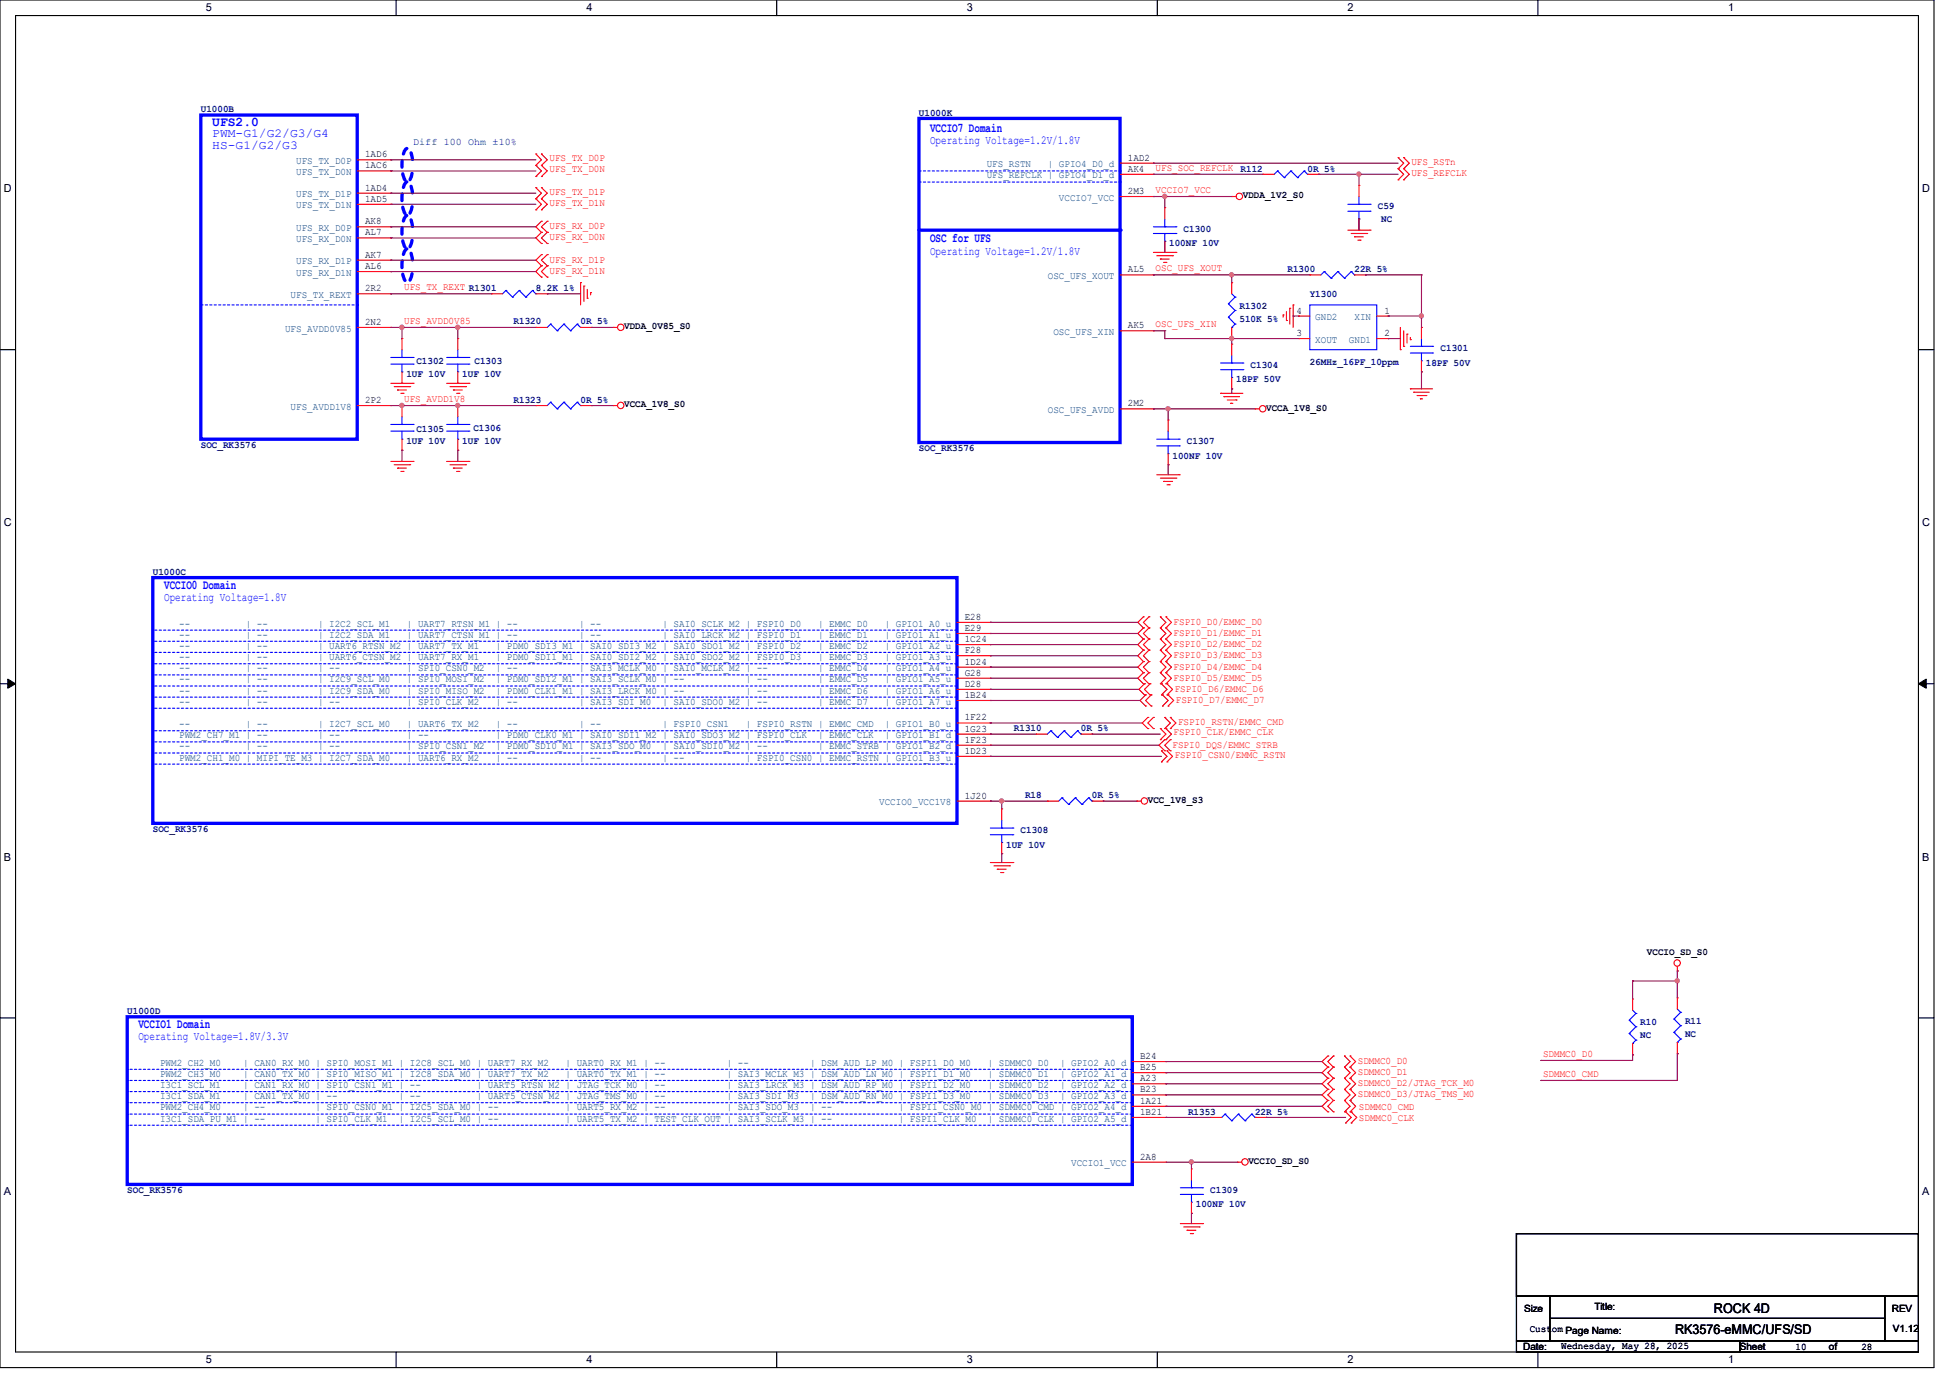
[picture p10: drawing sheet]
<svg xmlns="http://www.w3.org/2000/svg" width="297mm" height="210mm" viewBox="0 0 297 210" stroke-linecap="round" stroke-linejoin="round" font-family="sans-serif">
<path d="M0 0h294.7v208.3h-294.7zM2.4 2.4h290v203.5h-290z" fill="none" stroke="#000" stroke-width=".17"/>
<g fill="#fff">
<path d="M31.4 .3h.9v1.8h-.9z"/>
<path d="M31.4 206.2h.9v1.8h-.9z"/>
</g>
<path d="M60.4 0v2.4M60.4 205.9v2.4" fill="none" stroke="#000" stroke-width=".17"/>
<g fill="#fff">
<path d="M89.4 .3h.9v1.8h-.9z"/>
<path d="M89.4 206.2h.9v1.8h-.9z"/>
</g>
<path d="M118.4 0v2.4M118.4 205.9v2.4" fill="none" stroke="#000" stroke-width=".17"/>
<g fill="#fff">
<path d="M147.4 .3h.9v1.8h-.9z"/>
<path d="M147.4 206.2h.9v1.8h-.9z"/>
</g>
<path d="M176.4 0v2.4M176.4 205.9v2.4" fill="none" stroke="#000" stroke-width=".17"/>
<g fill="#fff">
<path d="M205.4 .3h.9v1.8h-.9z"/>
<path d="M205.4 206.2h.9v1.8h-.9z"/>
</g>
<path d="M234.4 0v2.4M234.4 205.9v2.4" fill="none" stroke="#000" stroke-width=".17"/>
<g fill="#fff">
<path d="M263.4 .3h.9v1.8h-.9z"/>
<path d="M263.4 206.2h.9v1.8h-.9z"/>
<path d="M.6 27.8h1.2v1.9h-1.2z"/>
<path d="M292.9 27.8h1.2v1.9h-1.2z"/>
<path d="M.6 78.7h1.2v1.9h-1.2z"/>
<path d="M292.9 78.7h1.2v1.9h-1.2z"/>
</g>
<path d="M0 53.3h2.4M292.4 53.3h2.3" fill="none" stroke="#000" stroke-width=".17"/>
<g fill="#fff">
<path d="M.6 129.6h1.1v1.8h-1.1z"/>
<path d="M292.9 129.6h1.1v1.8h-1.1z"/>
</g>
<path d="M0 104.1h2.4M292.4 104.1h2.3" fill="none" stroke="#000" stroke-width=".17"/>
<path d="M1.2 103.4l1.2 .7-1.2 .7zM292.4 104.1l1.1-.7v1.4z" fill="#000" stroke="#000" stroke-width=".15"/>
<g fill="#fff">
<path d="M.6 180.5h1.1v1.8h-1.1z"/>
<path d="M292.9 180.5h1.1v1.8h-1.1z"/>
</g>
<path d="M0 155h2.4M292.4 155h2.3M231.1 187.9h61.3v9.5h-61.3zM231.1 197.4h5.1v6.8h-5.1zM236.2 197.4h51v3.4h-51zM287.2 197.4h5.2v6.8h-5.2zM231.1 204.2h34v1.7h-34zM236.2 200.8h51v3.4h-51zM265.1 204.2h27.3v1.7h-27.3z" fill="none" stroke="#000" stroke-width=".17"/>
<path d="M62.9 29.4a1.97 1.97 0 0 0-.8-1.7 1.35 1.35 0 0 0-.7 1.3l-.1 .6a4.5 4.5 0 0 0 .6 3.1l.2 .1a1.35 1.35 0 0 0 .7-1.3l.1-.6M62.9 34.5a1.97 1.97 0 0 0-.8-1.7 1.35 1.35 0 0 0-.7 1.3l-.1 .6a4.5 4.5 0 0 0 .6 3.1l.2 .1a1.35 1.35 0 0 0 .7-1.3l.1-.6M62.9 39.6a1.97 1.97 0 0 0-.8-1.7 1.35 1.35 0 0 0-.7 1.3l-.1 .6a4.5 4.5 0 0 0 .6 3.1l.2 .1a1.35 1.35 0 0 0 .7-1.3l.1-.6M62.9 24.3a1.96 1.96 0 0 0-.8-1.7 1.35 1.35 0 0 0-.7 1.3l-.1 .6a4.5 4.5 0 0 0 .6 3.1l.2 .1a1.35 1.35 0 0 0 .7-1.3l.1-.6" fill="none" stroke="#00f" stroke-width=".51" stroke-dasharray="1 1"/>
<g fill="none" stroke="#f00" stroke-width=".17">
<path d="M81.7 25.2h.1M81.7 23.5h.1M81.7 26.9h.1M81.7 30.3h.1M81.7 28.6h.1M81.7 32h.1M81.7 23.5l.8 .8-.8 .9M81.7 25.2l.8 .8-.8 .9M81.7 28.6l.8 .8-.8 .9M81.7 30.3l.8 .8-.8 .9M82.5 25.2h.1M82.5 23.5h.1"/>
<path d="M82.5 33.7h.1M82.5 35.4h.1M82.5 26.9h.1M82.5 30.3h.1M82.5 28.6h.1M82.5 32h.1M82.5 37.1h.1M82.5 38.8h.1M82.5 38.8l-.8 .8 .8 .9M82.5 23.5l.9 .8-.9 .9M82.5 33.7l-.8 .8 .8 .9M82.5 25.2l.9 .8-.9 .9"/>
<path d="M82.5 28.6l.9 .8-.9 .9M82.5 30.3l.9 .8-.9 .9M82.5 35.4l-.8 .8 .8 .9M83.4 35.4h.1M83.4 33.7h.1M83.4 37.1h.1M83.4 38.8h.1M83.4 33.7l-.9 .8 .9 .9M83.4 35.4l-.9 .8 .9 .9M83.4 38.8l-.9 .8 .9 .9M175.8 38.4h3.4M176.3 38.9h2.4"/>
<path d="M176.8 39.5h.1M176.8 39.5h1.4M177.3 40h.4M177.7 40h.1M178.7 38.9h.1M179.2 38.4h.1M187.7 29.9h.1M187.7 29.9h.7M205.4 35.1h3.4M205.9 35.6h2.4M206.4 36.1h.1M206.4 36.1h1.4"/>
<path d="M206.9 36.6h.4M207.3 36.6h.1M208.3 35.6h.1M208.8 35.1h.1M213.1 25.7h.1M213.1 24h.1M213.1 27.4h.1M213.1 24l.8 .8-.8 .9M213.1 25.7l.8 .8-.8 .9M213.9 25.7h.1M213.9 24h.1M213.9 27.4h.1"/>
<path d="M213.9 24l.9 .8-.9 .9M213.9 25.7l.9 .8-.9 .9M59.6 58.4h3.3M60.1 58.9h2.3M60.6 59.4h.1M60.6 59.4h1.3M61.1 59.9h.3M61.4 59.9h.1M62.4 58.9h.1M62.9 58.4h.1M68.1 58.4h3.4M68.6 58.9h2.4"/>
<path d="M69.1 59.4h.1M69.1 59.4h1.3M69.6 59.9h.3M69.9 59.9h.1M71 58.9h.1M71.5 58.4h.1M82.5 40.5h.1M82.5 42.2h.1M82.5 40.5l-.8 .9 .8 .8M83.4 40.5h.1M83.4 42.2h.1M83.4 40.5l-.9 .9 .9 .8"/>
<path d="M88.5 43.1h.1M88.5 43.1v3.3M89 43.6h.1M89 43.6v2.3M89.5 45.4h.1M89.5 44.1v1.3M90 44.6h.1M90 44.6v.3M93.4 49.9h.1M93.4 49.9h.7M186 59.9h.1M186 59.9h3.4"/>
<path d="M187.7 52.4h.1M187.7 59.2h.1M187.7 52.4v1.7M187.7 57.5v1.7M195.5 48h.1M195.5 48v.3M196 48.8h.1M196 47.5v1.3M196.6 46.9h.1M196.6 46.9v2.5M197.1 46.4h.1M197.1 46.4v3.5"/>
<path d="M213.4 53.3h.1M213.4 49.9v3.4M213.9 52.7h.1M213.9 50.4v2.3M214.4 50.9h.1M214.4 50.9v1.3M214.9 51.7h.1M214.9 59.2h.1M214.9 51.4v.3M214.9 59.2h3.4M215.4 59.7h.1M215.4 59.7h2.4"/>
<path d="M59.6 70.3h3.3M60.1 70.8h2.3M60.6 71.3h.1M60.6 71.3h1.3M61.1 71.8h.3M61.4 71.8h.1M62.4 70.8h.1M62.9 70.3h.1M68.1 70.3h3.4M68.6 70.8h2.4M69.1 71.3h.1M69.1 71.3h1.3"/>
<path d="M69.6 71.8h.3M69.9 71.8h.1M71 70.8h.1M71.5 70.3h.1M93.4 61.8h.1M93.4 61.8h.7M176.3 72.3h3.4M176.8 72.8h2.4M177.3 73.3h.1M177.3 73.3h1.4M177.8 73.8h.4M178.2 73.8h.1"/>
<path d="M179.2 72.8h.1M179.7 72.3h.1M186.5 60.4h.1M186.5 60.4h2.4M187 60.9h1.4M187.5 61.4h.1M187.5 61.4h.4M188.4 60.9h.1M191.3 62.3h.1M191.3 62.3h.6M215.9 60.2h1.4M216.5 60.7h.1"/>
<path d="M216.5 60.7h.3M217.3 60.2h.1M174.2 93.9h.1M174.2 95.6h.1M174.2 97.3h.1M174.2 99h.1M174.2 93.9l-.8 .9 .8 .8M174.2 95.6l-.8 .9 .8 .8M174.2 97.3l-.8 .9 .8 .8M174.2 99l-.8 .9 .8 .9M175.1 95.6h.1M175.1 93.9h.1"/>
<path d="M175.1 97.3h.1M175.1 99h.1M175.1 93.9l-.9 .9 .9 .8M175.1 95.6l-.9 .9 .9 .8M175.1 97.3l-.9 .9 .9 .8M175.1 99l-.9 .9 .9 .9M176.8 95.6h.1M176.8 93.9h.1M176.8 97.3h.1M176.8 99h.1M176.8 97.3l.9 .9-.9 .8M176.8 93.9l.9 .9-.9 .8"/>
<path d="M176.8 95.6l.9 .9-.9 .8M176.8 99l.9 .9-.9 .9M177.7 95.6h.1M177.7 93.9h.1M177.7 97.3h.1M177.7 99h.1M177.7 93.9l.8 .9-.8 .8M177.7 95.6l.8 .9-.8 .8M177.7 97.3l.8 .9-.8 .8M177.7 99l.8 .9-.8 .9M174.2 100.8h.1M174.2 102.4h.1"/>
<path d="M174.2 104.1h.1M174.2 100.8l-.8 .8 .8 .8M174.2 102.4l-.8 .9 .8 .8M174.4 104.1h.1M174.4 105.8h.1M174.4 104.1l-.8 .9 .8 .8M174.6 105.8h.1M174.6 107.5h.1M174.6 105.8l-.9 .9 .9 .8M174.9 109.3h.1M174.9 111h.1M174.9 109.3l-.8 .8 .8 .9"/>
<path d="M175.1 100.8h.1M175.1 102.4h.1M175.1 104.1h.1M175.1 100.8l-.9 .8 .9 .8M175.1 102.4l-.9 .9 .9 .8M175.3 105.8h.1M175.3 104.1h.1M175.3 104.1l-.9 .9 .9 .8M175.4 107.5h.1M175.4 105.8h.1M175.4 105.8l-.8 .9 .8 .8M175.8 111h.1"/>
<path d="M175.8 109.3h.1M175.8 109.3l-.9 .8 .9 .9M176.8 100.8h.1M176.8 102.4h.1M176.8 104.1h.1M176.8 112.6h.1M176.8 111h.1M176.8 100.8l.9 .8-.9 .8M176.8 102.4l.9 .9-.9 .8M176.8 111l.9 .8-.9 .8M177 105.8h.1M177 104.1h.1"/>
<path d="M177 116h.1M177 114.3h.1M177 104.1l.8 .9-.8 .8M177 114.3l.8 .9-.8 .8M177.2 107.5h.1M177.2 105.8h.1M177.2 105.8l.8 .9-.8 .8M177.5 111h.1M177.5 109.3h.1M177.5 112.6h.1M177.5 114.3h.1M177.5 109.3l.9 .8-.9 .9"/>
<path d="M177.5 112.6l-.9 .9 .9 .8M177.7 100.8h.1M177.7 102.4h.1M177.7 104.1h.1M177.7 112.6h.1M177.7 111h.1M177.7 102.4l.8 .9-.8 .8M177.7 100.8l.8 .8-.8 .8M177.7 111l.8 .8-.8 .8M177.8 105.8h.1M177.8 104.1h.1M177.8 116h.1"/>
<path d="M177.8 114.3h.1M177.8 104.1l.9 .9-.9 .8M177.8 114.3l.9 .9-.9 .8M178 107.5h.1M178 105.8h.1M178 105.8l.9 .9-.9 .8M178.4 111h.1M178.4 109.3h.1M178.4 114.3h.1M178.4 112.6h.1M178.4 112.6l-.9 .9 .9 .8M178.4 109.3l.8 .8-.8 .9"/>
<path d="M150.9 131.4h3.4M151.5 131.9h2.3M152 132.4h.1M152 132.4h1.3M152.5 132.9h.3M152.8 132.9h.1M153.8 131.9h.1M154.3 131.4h.1M173.2 122h.1M173.2 122h.7M255.6 147.9h.1M255.6 147.2v.7"/>
<path d="M188.6 177h.1M188.6 177h.6M202.4 160.8h.1M202.4 162.5h.1M202.4 164.2h.1M202.4 165.9h.1M202.4 167.6h.1M202.4 169.3h.1M202.4 160.8l-.9 .9 .9 .8M202.4 162.5l-.9 .9 .9 .8M202.4 167.6l-.9 .9 .9 .8M202.4 164.2l-.9 .9 .9 .8"/>
<path d="M202.4 165.9l-.9 .9 .9 .8M203.2 162.5h.1M203.2 160.8h.1M203.2 164.2h.1M203.2 165.9h.1M203.2 167.6h.1M203.2 169.3h.1M203.2 160.8l-.8 .9 .8 .8M203.2 164.2l-.8 .9 .8 .8M203.2 162.5l-.8 .9 .8 .8M203.2 165.9l-.8 .9 .8 .8M203.2 167.6l-.8 .9 .8 .8"/>
<path d="M204.9 162.5h.1M204.9 160.8h.1M204.9 164.2h.1M204.9 165.9h.1M204.9 167.6h.1M204.9 169.3h.1M204.9 160.8l.8 .9-.8 .8M204.9 165.9l.8 .9-.8 .8M204.9 162.5l.8 .9-.8 .8M204.9 164.2l.8 .9-.8 .8M204.9 167.6l.8 .9-.8 .8M205.1 171h.1"/>
<path d="M205.1 169.3h.1M205.1 169.3l.8 .9-.8 .8M205.7 162.5h.1M205.7 160.8h.1M205.7 164.2h.1M205.7 165.9h.1M205.7 167.6h.1M205.7 169.3h.1M205.7 160.8l.9 .9-.9 .8M205.7 162.5l.9 .9-.9 .8M205.7 164.2l.9 .9-.9 .8M205.7 165.9l.9 .9-.9 .8"/>
<path d="M205.7 167.6l.9 .9-.9 .8M205.9 171h.1M205.9 169.3h.1M205.9 169.3l.9 .9-.9 .8M179.9 186.4h3.4M180.4 186.9h2.4M180.9 187.4h.1M180.9 187.4h1.3M181.4 187.9h.3M181.7 187.9h.1M182.8 186.9h.1M183.3 186.4h.1"/>
<circle cx="188.9" cy="29.9" r=".49"/>
<circle cx="94.6" cy="49.8" r=".49"/>
<circle cx="94.6" cy="61.7" r=".49"/>
<circle cx="192.4" cy="62.3" r=".49"/>
<circle cx="174.4" cy="122" r=".49"/>
<circle cx="255.6" cy="146.7" r=".49"/>
<circle cx="189.7" cy="177" r=".49"/>
</g>
<path d="M186 56.3h3.4M186 55.3h3.4M187.7 57.5h.1M187.7 55.3h.1M187.7 54.1v1.2M187.7 56.3v1.2M189.4 56.3h.1M189.4 55.3h.1" fill="none" stroke="#00f" stroke-width=".17"/>
<path d="M140 18h30.7v49.4h-30.7zM140 35.1h30.7" fill="none" stroke="#00f" stroke-width=".51"/>
<circle cx="170.7" cy="35.1" r=".25" fill="#00f"/>
<g fill="none" stroke="#00f" stroke-width=".17" stroke-dasharray=".3 .3">
<path d="M140 26h30.7M140 27.7h30.7M170.7 26h.1M170.7 27.7h.1M30.6 46.4h23.8M54.4 46.4h.1M23.3 96h.1M23.3 97.7h.1M23.3 99.4h.1M145.8 96h-122.5M145.8 97.7h-122.5M145.8 99.4h-122.5"/>
<path d="M23.3 101.1h.1M23.3 102.8h.1M23.3 104.5h.1M23.3 106.2h.1M23.3 107.9h.1M23.3 111.3h.1M23.3 113h.1M23.3 114.7h.1M23.3 116.4h.1M145.8 101.1h-122.5M145.8 102.8h-122.5M145.8 104.5h-122.5"/>
<path d="M145.8 106.2h-122.5M145.8 107.9h-122.5M145.8 111.3h-122.5M145.8 113h-122.5M145.8 114.7h-122.5M145.8 116.4h-122.5M19.4 162.9h.1M19.4 164.5h.1M19.4 166.2h.1M19.4 167.9h.1M19.4 169.7h.1M19.4 171.4h.1"/>
<path d="M172.6 162.9h-153.2M172.6 164.5h-153.2M172.6 166.2h-153.2M172.6 167.9h-153.2M172.6 169.7h-153.2M172.6 171.4h-153.2"/>
</g>
<g fill="none" stroke="#f00" stroke-width=".17">
<path d="M54.4 24.3h5.2M54.4 26h5.2M54.4 29.4h5.2M54.4 31.1h5.2M54.4 34.5h5.2M54.4 36.2h5.2M54.4 39.6h5.2M59.6 24.3h.1M59.6 26h.1M59.6 29.4h.1M59.6 31.1h.1M59.6 34.5h.1"/>
<path d="M59.6 36.2h.1M59.6 39.6h.1M170.7 24.8h5.1M170.7 26.5h5.1M170.7 29.9h5.1M175.8 24.8h.1M175.8 26.5h.1M175.8 29.9h.1M177.5 31.6h.1M177.5 38.4h.1M177.5 31.6v1.8M177.5 36.7v1.7"/>
<path d="M192.4 26.5h.1M192.4 26.5h1.8M199.3 26.5h1.7M201 26.5h.1M207.1 28.2h.1M207.1 35.1h.1M207.1 28.2v1.7M207.1 33.4v1.7M54.4 49.9h5.2M54.4 41.4h5.2M54.4 44.7h5.2M59.6 41.4h.1"/>
<path d="M59.6 44.7h.1M59.6 49.9h.1M61.3 51.6h.1M61.3 58.4h.1M61.3 51.6v1.7M61.3 56.6v1.8M69.8 51.6h.1M69.8 58.4h.1M69.8 51.6v1.7M69.8 56.6v1.8M74.9 44.7h.1M74.9 44.7h1.7"/>
<path d="M81.7 49.9h.1M81.7 49.9h1.7M81.7 44.7h1.7M83.4 44.7h.1M88.5 49.9h1.7M90.2 49.9h.1M170.7 41.9h5.1M170.7 50.4h5.1M175.8 41.9h.1M175.8 50.4h.1M187.7 43.1h.1M187.7 51.6h.1"/>
<path d="M187.7 43.1v1.6M187.7 49.9v1.7M197.9 51.6h.1M197.9 48.1h.1M197.9 48.1h1.7M197.9 51.6h1.7M199.6 41.9h.1M199.6 41.9h1.7M206.4 41.9h1.7M208.1 41.9h.1M209.8 48.1h1.7M209.8 51.6h1.7"/>
<path d="M211.5 48.1h.1M211.5 51.6h.1M216.6 49.9h.1M216.6 56.6h.1M216.6 49.9v1.7M216.6 54.9v1.7M54.4 61.8h5.2M59.6 61.8h.1M61.3 61.8h.1M61.3 68.6h.1M61.3 61.8v1.7M61.3 66.9v1.7"/>
<path d="M69.8 61.8h.1M69.8 68.6h.1M69.8 61.8v1.7M69.8 66.9v1.7M81.7 61.8h.1M81.7 61.8h1.7M88.5 61.8h1.7M90.2 61.8h.1M170.7 62.3h5.1M175.8 62.3h.1M178 64h.1M178 70.8h.1"/>
<path d="M178 64v1.7M178 69.1v1.7M145.8 94.8h5.1M145.8 96.5h5.1M145.8 98.2h5.1M145.8 99.9h5.1M150.9 94.8h.1M150.9 96.5h.1M150.9 98.2h.1M150.9 99.9h.1M145.8 101.6h5.1M145.8 103.3h5.1"/>
<path d="M145.8 105h5.1M145.8 106.7h5.1M145.8 110.1h5.1M145.8 111.8h5.1M145.8 113.5h5.1M145.8 115.2h5.1M150.9 101.6h.1M150.9 103.3h.1M150.9 105h.1M150.9 106.7h.1M150.9 110.1h.1M150.9 111.8h.1"/>
<path d="M150.9 113.5h.1M150.9 115.2h.1M157.9 111.8h.1M157.9 111.8h1.7M164.7 111.8h1.7M166.4 111.8h.1M145.8 122h5.1M150.9 122h.1M152.7 123.2h.1M152.7 130h.1M152.7 123.2v1.7M152.7 128.3v1.7"/>
<path d="M159.6 122h.1M159.6 122h1.7M166.4 122h1.7M168.1 122h.1M248.8 152.1h.1M248.8 152.1v1.7M248.8 158.9v1.8M255.6 152h.1M255.6 152v1.7M255.6 158.8v1.7M172.6 161.7h5.1M172.6 163.4h5.1"/>
<path d="M172.6 165.1h5.1M172.6 166.8h5.1M172.6 168.5h5.1M172.6 170.2h5.1M172.6 177h5.1M177.7 161.7h.1M177.7 163.4h.1M177.7 165.1h.1M177.7 166.8h.1M177.7 168.5h.1M177.7 170.2h.1M177.7 177h.1"/>
<path d="M181.6 178h.1M181.6 178v1.7M184.4 170.2h.1M184.4 170.2h1.8M191.3 170.2h1.7M193 170.2h.1M248.8 160.7h.1M255.6 160.5h.1M181.6 184.8h.1M181.6 183.1v1.7"/>
</g>
<g fill="none" stroke="#00f" stroke-width=".17">
<path d="M175.8 35.6h3.4M175.8 34.5h3.4M177.5 36.7h.1M177.5 34.5h.1M177.5 33.4v1.1M177.5 35.6v1.1M179.2 35.6h.1M179.2 34.5h.1M194.7 26h.1M194.7 26l-.5 .5M194.7 26l1 1.1M195.7 27.1h.1"/>
<path d="M196.7 26h.1M196.7 26l-1 1.1M196.7 26l1 1.1M197.7 27.1h.1M198.8 26h.1M198.8 26l-1.1 1.1M198.8 26l.5 .5M199.3 26.5h.1M205.4 32.2h3.4M205.4 31.1h3.4M207.1 33.4h.1M207.1 31.1h.1"/>
<path d="M207.1 29.9v1.2M207.1 32.2v1.2M208.8 32.2h.1M208.8 31.1h.1M59.6 55.5h3.3M59.6 54.4h3.3M61.3 56.6h.1M61.3 54.4h.1M61.3 53.3v1.1M61.3 55.5v1.1M62.9 55.5h.1M62.9 54.4h.1"/>
<path d="M68.1 55.5h3.4M68.1 54.4h3.4M69.8 56.6h.1M69.8 54.4h.1M69.8 53.3v1.1M69.8 55.5v1.1M71.5 55.5h.1M71.5 54.4h.1M77.1 44.2h.1M77.1 44.2l-.5 .5M77.1 44.2l1 1.1M78.1 45.3h.1"/>
<path d="M79.1 44.2h.1M79.1 44.2l-1 1.1M79.1 44.2l1 1.1M80.1 45.3h.1M81.2 44.2h.1M81.2 44.2l-1.1 1.1M81.2 44.2l.5 .5M81.7 44.7h.1M83.9 49.4h.1M83.9 49.4l-.5 .5M83.9 49.4l1 1M84.9 50.4h.1"/>
<path d="M85.9 49.4h.1M85.9 49.4l-1 1M85.9 49.4l1.1 1M87 50.4h.1M88 49.4h.1M88 49.4l-1 1M88 49.4l.5 .5M88.5 49.9h.1M187.2 46.3h.1M187.2 48.3h.1M187.2 46.3l1 1M187.2 48.3l1 1.1"/>
<path d="M187.7 49.9h.1M187.7 44.7l.5 .6M188.2 45.3h.1M188.2 47.3h.1M188.2 49.4h.1M188.2 45.3l-1 1M188.2 47.3l-1 1M188.2 49.4l-.5 .5M199.6 46.4h10.2v6.9h-10.2zM201.8 41.4h.1M201.8 41.4l-.5 .5M201.8 41.4l1.1 1"/>
<path d="M202.9 42.4h.1M203.9 41.4h.1M203.9 41.4l-1 1M203.9 41.4l1 1M204.9 42.4h.1M205.9 41.4h.1M205.9 41.4l-1 1M205.9 41.4l.5 .5M206.4 41.9h.1M214.9 53.8h3.4M214.9 52.7h3.4M216.6 54.9h.1"/>
<path d="M216.6 52.7h.1M216.6 51.6v1.1M216.6 53.8v1.1M218.3 53.8h.1M218.3 52.7h.1M59.6 65.7h3.3M59.6 64.6h3.3M61.3 66.9h.1M61.3 64.6h.1M61.3 63.5v1.1M61.3 65.7v1.2M62.9 65.7h.1"/>
<path d="M62.9 64.6h.1M68.1 65.7h3.4M68.1 64.6h3.4M69.8 66.9h.1M69.8 64.6h.1M69.8 63.5v1.1M69.8 65.7v1.2M71.5 65.7h.1M71.5 64.6h.1M83.9 61.3h.1M83.9 61.3l-.5 .5M83.9 61.3l1 1"/>
<path d="M84.9 62.3h.1M85.9 61.3h.1M85.9 61.3l-1 1M85.9 61.3l1.1 1M87 62.3h.1M88 61.3h.1M88 61.3l-1 1M88 61.3l.5 .5M88.5 61.8h.1M176.3 67.9h3.4M176.3 66.9h3.4M178 69.1h.1"/>
<path d="M178 66.9h.1M178 65.7v1.2M178 67.9v1.2M179.7 67.9h.1M179.7 66.9h.1M160.1 111.3h.1M160.1 111.3l-.5 .5M160.1 111.3l1.1 1M161.2 112.3h.1M162.2 111.3h.1M162.2 111.3l-1 1M162.2 111.3l1 1"/>
<path d="M163.2 112.3h.1M164.2 111.3h.1M164.2 111.3l-1 1M164.2 111.3l.5 .5M164.7 111.8h.1M150.9 127.1h3.4M150.9 126.1h3.4M152.7 128.3h.1M152.7 126.1h.1M152.7 124.9v1.2M152.7 127.1v1.2M154.3 127.1h.1"/>
<path d="M154.3 126.1h.1M161.8 121.5h.1M161.8 121.5l-.5 .5M161.8 121.5l1.1 1M162.9 122.5h.1M163.9 121.5h.1M163.9 121.5l-1 1M163.9 121.5l1 1M164.9 122.5h.1M165.9 121.5h.1M165.9 121.5l-1 1M165.9 121.5l.5 .5"/>
<path d="M166.4 122h.1M248.3 155.4h.1M248.3 157.4h.1M248.3 155.4l1 1M248.3 157.4l1 1M248.8 158.9h.1M248.8 153.8l.5 .5M249.3 154.3h.1M249.3 156.4h.1M249.3 158.4h.1M249.3 154.3l-1 1.1M249.3 156.4l-1 1"/>
<path d="M249.3 158.4l-.5 .5M255.1 155.2h.1M255.1 157.2h.1M255.1 155.2l1 1M255.1 157.2l1 1M255.6 158.8h.1M255.6 153.7l.5 .5M256.1 154.2h.1M256.1 156.2h.1M256.1 158.2h.1M256.1 154.2l-1 1M256.1 156.2l-1 1"/>
<path d="M256.1 158.2l-.5 .6M181.6 179.7v1.2M186.7 169.7h.1M186.7 169.7l-.5 .5M186.7 169.7l1 1M187.7 170.7h.1M188.7 169.7h.1M188.7 169.7l-1 1M188.7 169.7l1 1M189.7 170.7h.1M190.8 169.7h.1M190.8 169.7l-1.1 1"/>
<path d="M190.8 169.7l.5 .5M191.3 170.2h.1M179.9 181.9h3.4M179.9 180.9h3.4M181.6 183.1h.1M181.6 180.9h.1M181.6 181.9v1.2M183.3 181.9h.1M183.3 180.9h.1"/>
</g>
<path d="M30.6 17.5h23.8v49.4h-23.8zM23.3 88h122.5v37.4h-122.5zM19.4 154.9h153.2v25.5h-153.2z" fill="none" stroke="#00f" stroke-width=".51"/>
<g fill="none" stroke="#7f003f" stroke-width=".17">
<path d="M59.6 24.3h.1M59.6 26h.1M59.6 29.4h.1M59.6 31.1h.1M59.6 34.5h.1M59.6 36.2h.1M59.6 39.6h.1M59.6 24.3h22.1M59.6 26h22.1M59.6 29.4h22.1M59.6 31.1h22.1M59.6 34.5h22.1"/>
<path d="M59.6 36.2h22.1M59.6 39.6h22.1M175.8 29.9h.1M175.8 24.8h.1M175.8 26.5h.1M175.8 29.9h11.9M175.8 24.8h37.3M175.8 26.5h16.6M177.5 29.9h.1M177.5 36.7h.1M177.5 29.9v1.7M177.5 36.7v1.7"/>
<path d="M201 26.5h.1M201 26.5h12.1M207.1 26.5h.1M207.1 33.4h.1M207.1 26.5v1.7M207.1 33.4v1.7M59.6 44.7h.1M59.6 49.9h.1M59.6 41.4h.1M59.6 44.7h15.3M59.6 49.9h22.1M59.6 41.4h22.1"/>
<path d="M61.3 49.9h.1M61.3 49.9v1.7M69.8 49.9h.1M69.8 49.9v1.7M83.4 44.7h.1M83.4 44.7h5.1M90.2 49.9h.1M90.2 49.9h3.2M175.8 50.4h.1M175.8 41.9h.1M175.8 50.4h1.7M175.8 41.9h23.8"/>
<path d="M177.5 50.4h.1M177.5 51.6h.1M177.5 50.4v1.2M177.5 51.6h20.4M187.7 41.9h.1M187.7 51.6h.1M187.7 59.2h.1M187.7 41.9v1.2M187.7 51.6v.8M187.7 59.2v.7M197.1 48.1h.1M197.1 48.1h.8"/>
<path d="M208.1 41.9h.1M208.1 41.9h8.5M211.5 48.1h.1M211.5 51.6h.1M211.5 48.1h5.1M211.5 51.6h1.9M216.6 41.9h.1M216.6 48.1h.1M216.6 56.6h.1M216.6 41.9v8M216.6 56.6v2.6M59.6 61.8h.1"/>
<path d="M59.6 61.8h22.1M61.3 68.6h.1M61.3 61.8h.1M61.3 68.6v1.7M69.8 68.6h.1M69.8 61.8h.1M69.8 68.6v1.7M90.2 61.8h.1M90.2 61.8h3.2M175.8 62.3h.1M175.8 62.3h15.5M178 70.8h.1"/>
<path d="M178 62.3h.1M178 62.3v1.7M178 70.8v1.5M150.9 94.8h.1M150.9 96.5h.1M150.9 98.2h.1M150.9 99.9h.1M150.9 94.8h22.5M150.9 96.5h22.5M150.9 98.2h22.5M150.9 99.9h22.5M150.9 101.6h.1"/>
<path d="M150.9 103.3h.1M150.9 105h.1M150.9 106.7h.1M150.9 110.1h.1M150.9 113.5h.1M150.9 115.2h.1M150.9 111.8h.1M150.9 101.6h22.5M150.9 103.3h22.5M150.9 105h22.7M150.9 106.7h22.8M150.9 110.1h23.2"/>
<path d="M150.9 113.5h25.7M150.9 115.2h26.1M150.9 111.8h7M166.4 111.8h.1M166.4 111.8h10.4M150.9 122h.1M150.9 122h8.7M152.7 122h.1M152.7 130h.1M152.7 122v1.2M152.7 130v1.4M168.1 122h.1"/>
<path d="M168.1 122h5.1M248.8 149.4h.1M248.8 149.4h6.8M248.8 149.4v2.7M255.6 147.9h.1M255.6 149.4h.1M255.6 147.9v4.1M177.7 161.7h.1M177.7 163.4h.1M177.7 165.1h.1M177.7 166.8h.1M177.7 168.5h.1"/>
<path d="M177.7 170.2h.1M177.7 161.7h23.8M177.7 163.4h23.8M177.7 165.1h23.8M177.7 166.8h23.8M177.7 168.5h23.8M177.7 170.2h6.7M177.7 177h10.9M181.6 177h.1M181.6 177v1M193 170.2h.1M193 170.2h12.1"/>
<path d="M234.8 161.5h.1M234.8 164.5h.1M248.8 160.7h.1M248.8 160.7v.8h-14M255.6 160.5h.1M255.6 160.5v4h-20.8M181.6 184.8h.1M181.6 184.8v1.6"/>
</g>
<g fill="#f0f" stroke="#f0f" stroke-width=".17">
<circle cx="61.2" cy="61.7" r=".32"/>
<circle cx="181.5" cy="177" r=".32"/>
<circle cx="177.5" cy="29.9" r=".32"/>
<circle cx="61.2" cy="49.8" r=".32"/>
<circle cx="152.6" cy="122" r=".32"/>
<circle cx="187.7" cy="41.8" r=".32"/>
<circle cx="216.6" cy="48.1" r=".32"/>
<circle cx="178" cy="62.3" r=".32"/>
<circle cx="69.7" cy="49.8" r=".32"/>
<circle cx="69.7" cy="61.7" r=".32"/>
<circle cx="187.7" cy="51.5" r=".32"/>
<circle cx="255.6" cy="149.4" r=".32"/>
<circle cx="207.1" cy="26.5" r=".32"/>
</g>
<g font-size="2" fill="#00f">
<text x="32.3" y="19.2">UFS2.0</text>
<text x="141.7" y="20.1">VCCIO7 Domain</text>
<text x="141.7" y="36.9">OSC for UFS</text>
<text x="25" y="89.7">VCCIO0 Domain</text>
<text x="21.1" y="156.6">VCCIO1 Domain</text>
</g>
<g font-size="2">
<text x="255.3" y="203.2">RK3576-eMMC/UFS/SD</text>
<text x="261.2" y="200">ROCK 4D</text>
</g>
<g font-size="1.9" fill="#00f">
<text x="32.3" y="20.9">PWM-G1/G2/G3/G4</text>
<text x="32.3" y="22.7">HS-G1/G2/G3</text>
<text x="141.7" y="21.9">Operating Voltage=1.2V/1.8V</text>
<text x="141.7" y="38.9">Operating Voltage=1.2V/1.8V</text>
<text x="25" y="91.5">Operating Voltage=1.8V</text>
<text x="21.1" y="158.4">Operating Voltage=1.8V/3.3V</text>
</g>
<g font-size="1.7">
<text x="31.4" y="1.7">5</text>
<text x="89.4" y="1.7">4</text>
<text x="147.4" y="1.7">3</text>
<text x="205.4" y="1.7">2</text>
<text x="263.4" y="1.7">1</text>
<text x=".6" y="29.3">D</text>
<text x="292.9" y="29.3">D</text>
<text x=".6" y="80.2">C</text>
<text x="292.9" y="80.2">C</text>
<text x=".6" y="131.1">B</text>
<text x="292.9" y="131.1">B</text>
<text x=".6" y="181.9">A</text>
<text x="292.9" y="181.9">A</text>
<text x="31.4" y="207.6">5</text>
<text x="89.4" y="207.6">4</text>
<text x="147.4" y="207.6">3</text>
<text x="205.4" y="207.6">2</text>
<text x="263.4" y="207.6">1</text>
</g>
<g font-size="1.5" fill="#00007f">
<text x="30.6" y="17.1">U1000B</text>
<text x="140" y="17.6">U1000K</text>
<text x="62.9" y="22.1">Diff 100 Ohm ±10%</text>
<text x="189.1" y="26.1">R112</text>
<text x="199.3" y="26.1">0R 5%</text>
<text x="180.4" y="35.3">C1300</text>
<text x="210" y="31.9">C59</text>
<text x="210.5" y="33.8">NC</text>
<text x="178.2" y="37.5">100NF 10V</text>
<text x="196.2" y="41.4">R1300</text>
<text x="206.4" y="41.4">22R 5%</text>
<text x="81.7" y="44.3">8.2K 1%</text>
<text x="188.9" y="47">R1302</text>
<text x="199.6" y="45.2">Y1300</text>
<text x="78.3" y="49.4">R1320</text>
<text x="88.5" y="49.4">0R 5%</text>
<text x="188.9" y="49.1">510K 5%</text>
<text x="219.5" y="53.5">C1301</text>
<text x="61.9" y="57.4">1UF 10V</text>
<text x="63.5" y="55.4">C1302</text>
<text x="70.4" y="57.4">1UF 10V</text>
<text x="72.3" y="55.4">C1303</text>
<text x="188.4" y="58.3">18PF 50V</text>
<text x="190.6" y="56">C1304</text>
<text x="199.6" y="55.5">26MHz_16PF_10ppm</text>
<text x="217.3" y="55.7">18PF 50V</text>
<text x="63.5" y="65.7">C1305</text>
<text x="72.1" y="65.6">C1306</text>
<text x="78.3" y="61.3">R1323</text>
<text x="88.5" y="61.3">0R 5%</text>
<text x="30.6" y="68.2">SOC_RK3576</text>
<text x="61.9" y="67.6">1UF 10V</text>
<text x="70.4" y="67.6">1UF 10V</text>
<text x="140" y="68.7">SOC_RK3576</text>
<text x="178.7" y="69.8">100NF 10V</text>
<text x="180.9" y="67.6">C1307</text>
<text x="23.3" y="87.5">U1000C</text>
<text x="154.5" y="111.4">R1310</text>
<text x="164.7" y="111.4">0R 5%</text>
<text x="156.2" y="121.6">R18</text>
<text x="166.4" y="121.6">0R 5%</text>
<text x="23.3" y="126.7">SOC_RK3576</text>
<text x="153.3" y="129.1">1UF 10V</text>
<text x="155.5" y="126.8">C1308</text>
<text x="19.4" y="154.4">U1000D</text>
<text x="256.8" y="156">R11</text>
<text x="250" y="156.1">R10</text>
<text x="250" y="158.2">NC</text>
<text x="256.8" y="158">NC</text>
<text x="181.1" y="169.8">R1353</text>
<text x="191.3" y="169.8">22R 5%</text>
<text x="19.4" y="181.7">SOC_RK3576</text>
<text x="182.2" y="183.9">100NF 10V</text>
<text x="184.4" y="181.7">C1309</text>
</g>
<g font-size="1.5">
<text x="55.6" y="24">1AD6</text>
<text x="55.6" y="25.7">1AC6</text>
<text x="55.6" y="29">1AD4</text>
<text x="171.9" y="24.5">1AD2</text>
<text x="171.9" y="26.2">AK4</text>
<text x="171.9" y="29.5">2M3</text>
<text x="55.6" y="30.7">1AD5</text>
<text x="55.6" y="34.2">AK8</text>
<text x="55.6" y="35.9">AL7</text>
<text x="189.4" y="30.2">VDDA_1V2_S0</text>
<text x="55.6" y="39.2">AK7</text>
<text x="55.6" y="41">AL6</text>
<text x="171.9" y="41.5">AL5</text>
<text x="55.6" y="44.4">2R2</text>
<text x="197.6" y="47.8">4</text>
<text x="211" y="47.8">1</text>
<text x="55.6" y="49.5">2N2</text>
<text x="95.1" y="50.1">VDDA_0V85_S0</text>
<text x="171.9" y="50">AK5</text>
<text x="197.6" y="51.2">3</text>
<text x="211" y="51.2">2</text>
<text x="55.6" y="61.4">2P2</text>
<text x="95.1" y="62">VCCA_1V8_S0</text>
<text x="171.9" y="61.9">2M2</text>
<text x="193" y="62.5">VCCA_1V8_S0</text>
<text x="147" y="94.4">E28</text>
<text x="147" y="96.1">E29</text>
<text x="147" y="97.8">1C24</text>
<text x="147" y="99.5">F28</text>
<text x="147" y="101.2">1D24</text>
<text x="147" y="102.9">G28</text>
<text x="147" y="104.6">D28</text>
<text x="147" y="106.3">1B24</text>
<text x="147" y="109.7">1F22</text>
<text x="147" y="111.4">1G23</text>
<text x="147" y="113.1">1F23</text>
<text x="147" y="114.8">1D23</text>
<text x="147" y="121.6">1J20</text>
<text x="174.9" y="122.3">VCC_1V8_S3</text>
<text x="251" y="145.4">VCCIO_SD_S0</text>
<text x="173.7" y="161.3">B24</text>
<text x="173.7" y="163">B25</text>
<text x="173.7" y="164.7">A23</text>
<text x="173.7" y="166.4">B23</text>
<text x="173.7" y="168.1">1A21</text>
<text x="173.7" y="169.8">1B21</text>
<text x="173.7" y="176.6">2A8</text>
<text x="190.2" y="177.2">VCCIO_SD_S0</text>
<text x="232.3" y="199.8">Size</text>
<text x="233.1" y="202.9">Custom Page Name:</text>
<text x="243" y="199.5">Title:</text>
<text x="288.3" y="199.8">REV</text>
<text x="288.5" y="202.9">V1.12</text>
<text x="232.1" y="205.6">Date:</text>
<text x="237.9" y="205.4">Wednesday, May 28, 2025</text>
<text x="265.1" y="205.6">Sheet</text>
<text x="273.6" y="205.6">10</text>
<text x="278.7" y="205.6">of</text>
<text x="283.7" y="205.6">28</text>
</g>
<g font-size="1.5" fill="#003f7f">
<text x="45.1" y="25">UFS_TX_D0P</text>
<text x="45.1" y="26.7">UFS_TX_D0N</text>
<text x="150.4" y="25.5">UFS_RSTN</text>
<text x="150.4" y="27.2">UFS_REFCLK | GPIO4_D1_d</text>
<text x="159.7" y="25.5">| GPIO4_D0_d</text>
<text x="45.1" y="30.1">UFS_TX_D1P</text>
<text x="45.1" y="31.8">UFS_TX_D1N</text>
<text x="45.1" y="35.2">UFS_RX_D0P</text>
<text x="161.4" y="30.6">VCCIO7_VCC</text>
<text x="45.1" y="36.9">UFS_RX_D0N</text>
<text x="45.1" y="40.3">UFS_RX_D1P</text>
<text x="45.1" y="42">UFS_RX_D1N</text>
<text x="44.3" y="45.4">UFS_TX_REXT</text>
<text x="159.7" y="42.5">OSC_UFS_XOUT</text>
<text x="43.4" y="50.5">UFS_AVDD0V85</text>
<text x="160.5" y="51">OSC_UFS_XIN</text>
<text x="200.4" y="52.2">XOUT</text>
<text x="200.4" y="48.8">GND2</text>
<text x="205.6" y="52.2">GND1</text>
<text x="206.4" y="48.8">XIN</text>
<text x="44.3" y="62.4">UFS_AVDD1V8</text>
<text x="159.7" y="62.9">OSC_UFS_AVDD</text>
<text x="27.3" y="95.4">--</text>
<text x="37.5" y="95.4">| --</text>
<text x="48.5" y="95.4">| I2C2_SCL_M1</text>
<text x="62" y="95.4">| UART7_RTSN_M1 | --</text>
<text x="88.3" y="95.4">| --</text>
<text x="101" y="95.4">| SAI0_SCLK_M2 | FSPI0_D0</text>
<text x="124.7" y="95.4">| EMMC_D0</text>
<text x="134.8" y="95.4">| GPIO1_A0_u</text>
<text x="27.3" y="97.1">--</text>
<text x="27.3" y="98.8">--</text>
<text x="27.3" y="100.5">--</text>
<text x="37.5" y="97.1">| --</text>
<text x="37.5" y="98.8">| --</text>
<text x="37.5" y="100.5">| --</text>
<text x="48.5" y="97.1">| I2C2_SDA_M1</text>
<text x="48.5" y="98.8">| UART6_RTSN_M2 | UART7_TX_M1</text>
<text x="48.5" y="100.5">| UART6_CTSN_M2 | UART7_RX_M1</text>
<text x="62" y="97.1">| UART7_CTSN_M1 | --</text>
<text x="75.6" y="98.8">| PDM0_SDI3_M1 | SAI0_SDI3_M2 | SAI0_SDO1_M2 | FSPI0_D2</text>
<text x="75.6" y="100.5">| PDM0_SDI1_M1 | SAI0_SDI2_M2 | SAI0_SDO2_M2 | FSPI0_D3</text>
<text x="88.3" y="97.1">| --</text>
<text x="101" y="97.1">| SAI0_LRCK_M2 | FSPI0_D1</text>
<text x="124.7" y="97.1">| EMMC_D1</text>
<text x="124.7" y="98.8">| EMMC_D2</text>
<text x="124.7" y="100.5">| EMMC_D3</text>
<text x="134.8" y="97.1">| GPIO1_A1_u</text>
<text x="134.8" y="98.8">| GPIO1_A2_u</text>
<text x="134.8" y="100.5">| GPIO1_A3_u</text>
<text x="27.3" y="102.2">--</text>
<text x="27.3" y="103.9">--</text>
<text x="27.3" y="105.6">--</text>
<text x="27.3" y="107.3">--</text>
<text x="37.5" y="102.2">| --</text>
<text x="37.5" y="103.9">| --</text>
<text x="37.5" y="105.6">| --</text>
<text x="37.5" y="107.3">| --</text>
<text x="48.5" y="102.2">| --</text>
<text x="48.5" y="103.9">| I2C9_SCL_M0</text>
<text x="48.5" y="105.6">| I2C9_SDA_M0</text>
<text x="48.5" y="107.3">| --</text>
<text x="62" y="102.2">| SPI0_CSN0_M2</text>
<text x="62" y="103.9">| SPI0_MOSI_M2</text>
<text x="62" y="105.6">| SPI0_MISO_M2</text>
<text x="62" y="107.3">| SPI0_CLK_M2</text>
<text x="75.6" y="102.2">| --</text>
<text x="75.6" y="103.9">| PDM0_SDI2_M1 | SAI3_SCLK_M0 | --</text>
<text x="75.6" y="105.6">| PDM0_CLK1_M1 | SAI3_LRCK_M0 | --</text>
<text x="75.6" y="107.3">| --</text>
<text x="88.3" y="102.2">| SAI3_MCLK_M0 | SAI0_MCLK_M2 | --</text>
<text x="88.3" y="107.3">| SAI3_SDI_M0</text>
<text x="101" y="107.3">| SAI0_SDO0_M2 | --</text>
<text x="113.7" y="103.9">| --</text>
<text x="113.7" y="105.6">| --</text>
<text x="124.7" y="102.2">| EMMC_D4</text>
<text x="124.7" y="103.9">| EMMC_D5</text>
<text x="124.7" y="105.6">| EMMC_D6</text>
<text x="124.7" y="107.3">| EMMC_D7</text>
<text x="134.8" y="102.2">| GPIO1_A4_u</text>
<text x="134.8" y="103.9">| GPIO1_A5_u</text>
<text x="134.8" y="105.6">| GPIO1_A6_u</text>
<text x="134.8" y="107.3">| GPIO1_A7_u</text>
<text x="27.3" y="110.7">--</text>
<text x="27.3" y="112.4">PWM2_CH7_M1 | --</text>
<text x="37.5" y="110.7">| --</text>
<text x="48.5" y="110.7">| I2C7_SCL_M0</text>
<text x="48.5" y="112.4">| --</text>
<text x="62" y="110.7">| UART6_TX_M2</text>
<text x="62" y="112.4">| --</text>
<text x="75.6" y="110.7">| --</text>
<text x="75.6" y="112.4">| PDM0_CLK0_M1 | SAI0_SDI1_M2 | SAI0_SDO3_M2 | FSPI0_CLK</text>
<text x="88.3" y="110.7">| --</text>
<text x="101" y="110.7">| FSPI0_CSN1</text>
<text x="113.7" y="110.7">| FSPI0_RSTN | EMMC_CMD</text>
<text x="124.7" y="112.4">| EMMC_CLK</text>
<text x="134.8" y="110.7">| GPIO1_B0_u</text>
<text x="134.8" y="112.4">| GPIO1_B1_d</text>
<text x="27.3" y="114.1">--</text>
<text x="27.3" y="115.8">PWM2_CH1_M0 | MIPI_TE_M3 | I2C7_SDA_M0</text>
<text x="37.5" y="114.1">| --</text>
<text x="48.5" y="114.1">| --</text>
<text x="62" y="114.1">| SPI0_CSN1_M2</text>
<text x="62" y="115.8">| UART6_RX_M2</text>
<text x="75.6" y="114.1">| PDM0_SDI0_M1 | SAI3_SDO_M0</text>
<text x="75.6" y="115.8">| --</text>
<text x="88.3" y="115.8">| --</text>
<text x="101" y="114.1">| SAI0_SDI0_M2 | --</text>
<text x="101" y="115.8">| --</text>
<text x="113.7" y="115.8">| FSPI0_CSN0 | EMMC_RSTN | GPIO1_B3_u</text>
<text x="124.7" y="114.1">| EMMC_STRB | GPIO1_B2_d</text>
<text x="134" y="122.6">VCCIO0_VCC1V8</text>
<text x="24.4" y="162.3">PWM2_CH2_M0</text>
<text x="24.4" y="164">PWM2_CH3_M0</text>
<text x="24.4" y="165.7">I3C1_SCL_M1</text>
<text x="24.4" y="167.4">I3C1_SDA_M1</text>
<text x="37.1" y="162.3">| CAN0_RX_M0 | SPI0_MOSI_M1 | I2C8_SCL_M0 | UART7_RX_M2</text>
<text x="37.1" y="164">| CAN0_TX_M0 | SPI0_MISO_M1 | I2C8_SDA_M0 | UART7_TX_M2</text>
<text x="37.1" y="165.7">| CAN1_RX_M0 | SPI0_CSN1_M1 | --</text>
<text x="37.1" y="167.4">| CAN1_TX_M0 | --</text>
<text x="60.8" y="167.4">| --</text>
<text x="72.6" y="165.7">| UART5_RTSN_M2 | JTAG_TCK_M0 | --</text>
<text x="72.6" y="167.4">| UART5_CTSN_M2 | JTAG_TMS_M0 | --</text>
<text x="86.2" y="162.3">| UART0_RX_M1 | --</text>
<text x="86.2" y="164">| UART0_TX_M1 | --</text>
<text x="110.7" y="162.3">| --</text>
<text x="110.7" y="164">| SAI3_MCLK_M3 | DSM_AUD_LN_M0 | FSPI1_D1_M0</text>
<text x="110.7" y="165.7">| SAI3_LRCK_M3 | DSM_AUD_RP_M0 | FSPI1_D2_M0</text>
<text x="110.7" y="167.4">| SAI3_SDI_M3</text>
<text x="123.4" y="162.3">| DSM_AUD_LP_M0 | FSPI1_D0_M0</text>
<text x="123.4" y="167.4">| DSM_AUD_RN_M0 | FSPI1_D3_M0</text>
<text x="150.5" y="162.3">| SDMMC0_D0</text>
<text x="150.5" y="164">| SDMMC0_D1</text>
<text x="150.5" y="165.7">| SDMMC0_D2</text>
<text x="150.5" y="167.4">| SDMMC0_D3</text>
<text x="161.5" y="162.3">| GPIO2_A0_d</text>
<text x="161.5" y="164">| GPIO2_A1_d</text>
<text x="161.5" y="165.7">| GPIO2_A2_d</text>
<text x="161.5" y="167.4">| GPIO2_A3_d</text>
<text x="24.4" y="169.1">PWM2_CH4_M0</text>
<text x="24.4" y="170.8">I3C1_SDA_PU_M1 | --</text>
<text x="37.1" y="169.1">| --</text>
<text x="48.1" y="169.1">| SPI0_CSN0_M1 | I2C5_SDA_M0 | --</text>
<text x="48.1" y="170.8">| SPI0_CLK_M1</text>
<text x="60.8" y="170.8">| I2C5_SCL_M0 | --</text>
<text x="86.2" y="169.1">| UART5_RX_M2 | --</text>
<text x="86.2" y="170.8">| UART5_TX_M2 | TEST_CLK_OUT | SAI3_SCLK_M3 | --</text>
<text x="110.7" y="169.1">| SAI3_SDO_M3</text>
<text x="123.4" y="169.1">| --</text>
<text x="137" y="169.1">| FSPI1_CSN0_M0 | SDMMC0_CMD | GPIO2_A4_d</text>
<text x="137" y="170.8">| FSPI1_CLK_M0</text>
<text x="150.5" y="170.8">| SDMMC0_CLK | GPIO2_A5_d</text>
<text x="163.2" y="177.6">VCCIO1_VCC</text>
</g>
<g font-size="1.5" fill="#f00">
<text x="83.7" y="24.5">UFS_TX_D0P</text>
<text x="83.7" y="26.2">UFS_TX_D0N</text>
<text x="83.7" y="29.6">UFS_TX_D1P</text>
<text x="176.1" y="29.4">VCCIO7_VCC</text>
<text x="176.1" y="26">UFS_SOC_REFCLK</text>
<text x="215.1" y="25.1">UFS_RSTn</text>
<text x="215.1" y="26.8">UFS_REFCLK</text>
<text x="83.7" y="34.9">UFS_RX_D0P</text>
<text x="83.7" y="31.3">UFS_TX_D1N</text>
<text x="83.7" y="36.6">UFS_RX_D0N</text>
<text x="83.7" y="40">UFS_RX_D1P</text>
<text x="83.7" y="41.7">UFS_RX_D1N</text>
<text x="176.1" y="41.3">OSC_UFS_XOUT</text>
<text x="61.6" y="44.2">UFS_TX_REXT R1301</text>
<text x="61.6" y="49.3">UFS_AVDD0V85</text>
<text x="176.1" y="49.8">OSC_UFS_XIN</text>
<text x="61.6" y="61.2">UFS_AVDD1V8</text>
<text x="178.9" y="95.2">FSPI0_D0/EMMC_D0</text>
<text x="178.9" y="96.9">FSPI0_D1/EMMC_D1</text>
<text x="178.9" y="98.6">FSPI0_D2/EMMC_D2</text>
<text x="178.9" y="100.2">FSPI0_D3/EMMC_D3</text>
<text x="178.9" y="102">FSPI0_D4/EMMC_D4</text>
<text x="178.9" y="103.7">FSPI0_D5/EMMC_D5</text>
<text x="179" y="105.4">FSPI0_D6/EMMC_D6</text>
<text x="179.2" y="107.1">FSPI0_D7/EMMC_D7</text>
<text x="178.7" y="113.9">FSPI0_DQS/EMMC_STRB</text>
<text x="178.9" y="112">FSPI0_CLK/EMMC_CLK</text>
<text x="179.5" y="110.5">FSPI0_RSTN/EMMC_CMD</text>
<text x="179" y="115.4">FSPI0_CSN0/EMMC_RSTN</text>
<text x="235.2" y="161">SDMMC0_D0</text>
<text x="206.9" y="162.1">SDMMC0_D0</text>
<text x="206.9" y="163.7">SDMMC0_D1</text>
<text x="206.9" y="165.4">SDMMC0_D2/JTAG_TCK_M0</text>
<text x="206.9" y="167.1">SDMMC0_D3/JTAG_TMS_M0</text>
<text x="235.2" y="164">SDMMC0_CMD</text>
<text x="207.1" y="169">SDMMC0_CMD</text>
<text x="207.1" y="170.7">SDMMC0_CLK</text>
</g>
</svg>
